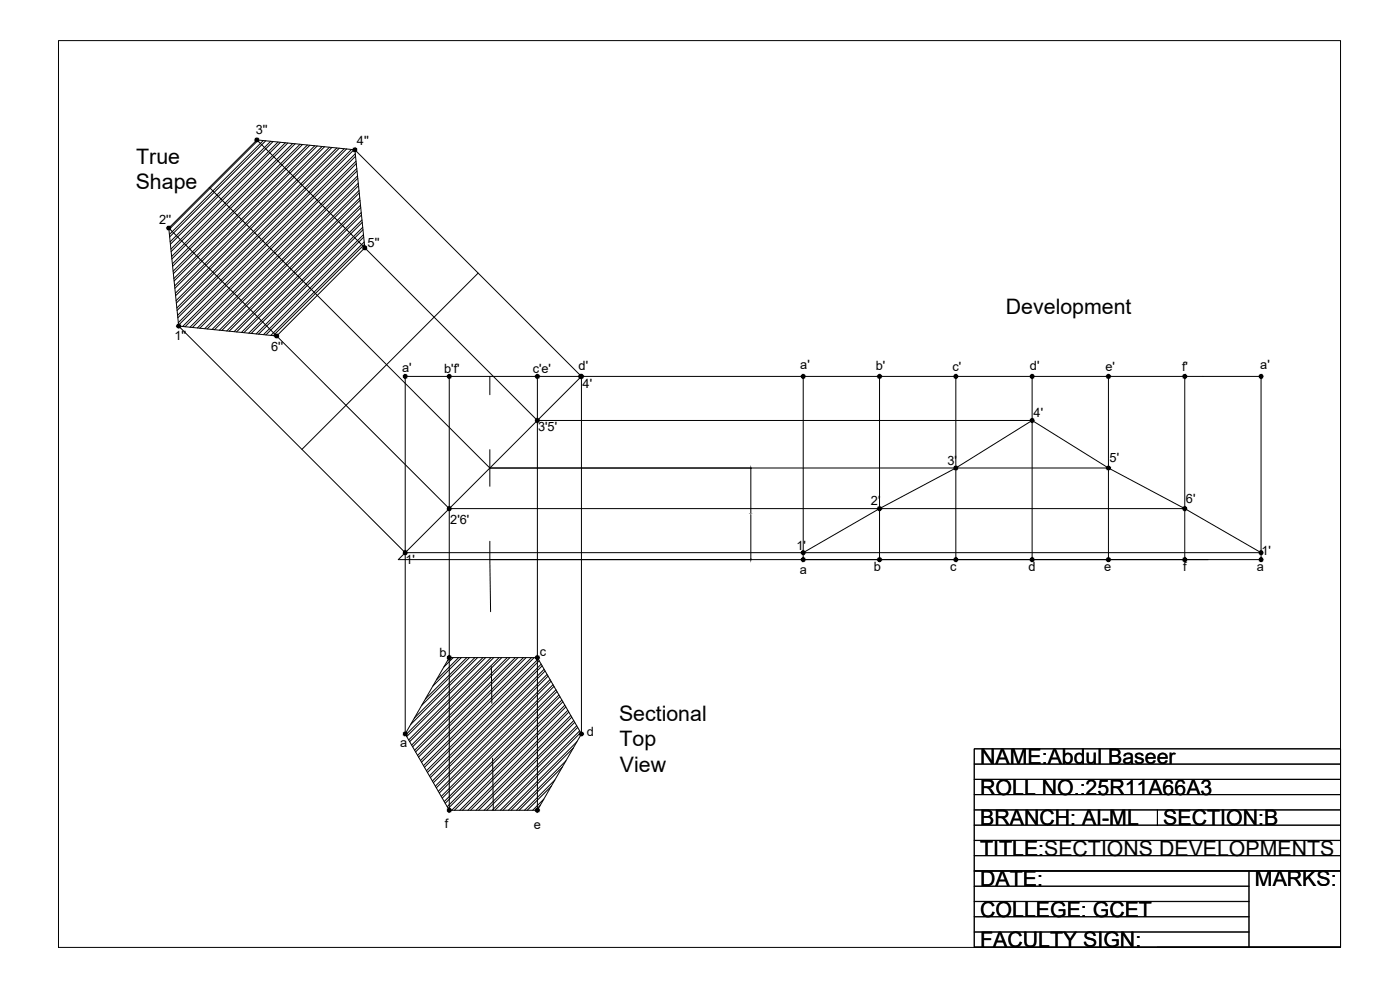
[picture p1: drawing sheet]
<svg xmlns="http://www.w3.org/2000/svg" width="420mm" height="297mm" viewBox="0 0 420 297" stroke-linecap="round" stroke-linejoin="round" font-family="sans-serif">
<!-- layer: 0 -->
<g fill="none" stroke="#000" stroke-width=".3">
<path d="M17.6 12.2h384.7v272.1h-384.7zM62.8 56.2l84.2 84.2h185.7M77.1 42l84.2 84.2h148.5M77.5 42l-26.8 26.9M79 42.2l-28.2 28.2M79.8 42.2l-28.9 28.9M81.2 42.4l-30.1 30.2M82 42.5l-30.9 30.8M83.4 42.6l-32.1 32.2M84.2 42.7l-32.8 32.8M85.6 42.8l-34.1 34.2M86.4 42.9l-34.8 34.8"/>
<path d="M87.8 43.1l-36.1 36.1M88.6 43.1l-36.8 36.8M90.1 43.3l-38.1 38.1M90.8 43.4l-38.8 38.7M92.3 43.5l-40.1 40.1M93 43.6l-40.8 40.7M94.5 43.7l-42.1 42.1M95.2 43.8l-42.7 42.7M96.7 44l-44.1 44M97.4 44l-44.7 44.7M98.9 44.2l-46.1 46M99.6 44.3l-46.7 46.6"/>
<path d="M101.1 44.4l-48 48M101.8 44.5l-48.7 48.6M103.3 44.6l-50 50M104 44.7l-50.6 50.6M105.5 44.8l-52 52M106.2 44.9l-52.6 52.7M106.3 44.8l68.2 68.1M106.6 46.1l-51.8 51.9M106.7 46.9l-51.2 51.1M106.9 48.3l-49.9 49.9M106.9 49.1l-49.2 49.2M107.1 50.5l-47.9 47.9"/>
<path d="M107.2 51.3l-47.2 47.2M107.3 52.8l-45.9 45.8M107.4 53.5l-45.2 45.2M107.5 55l-43.9 43.9M107.6 55.7l-43.2 43.2M107.7 57.2l-41.9 41.9M107.8 57.9l-41.2 41.2M108 59.4l-40 39.9M50.6 68.4l26.5-26.4 29.4 3 3 29.4-26.5 26.4-29.4-3zM50.6 68.4l84.2 84.2h220.8M108 60.1l-39.2 39.3M108.2 61.6l-38 37.9"/>
<path d="M108.3 62.3l-37.3 37.3M108.4 63.8l-35.9 35.9M108.5 64.5l-35.3 35.3M108.6 66l-33.9 34M108.7 66.7l-33.3 33.3M108.9 68.2l-32 32M108.9 68.9l-31.3 31.4M109.1 70.4l-30 30M109.2 71.1l-29.4 29.4M109.3 72.6l-28 28M109.4 73.3l-27.4 27.4M53.5 97.7l68.1 68.1h256.9l-22.9-13.2-22.9-12.2-22.9-14.2-22.9 14.2-22.9 12.2-22.9 13.2"/>
<path d="M143.5 81.9l-52.9 52.9M134.8 112.9v130.2M161.3 112.9v130.2M174.5 112.9h204v55h-137.4v-55M174.5 112.9l-55 55h243.1M264 112.9v55M286.9 112.9v55M309.8 112.9v55M332.7 112.9v55M355.6 112.9v55M147.1 140.4h78.4M225.3 140.6v13.3"/>
<path d="M225.3 154.4v13.3M134.8 197.3h26.5l13.2 22.9-13.2 22.9h-26.5l-13.2-22.9zM135.2 197.3l-.9 .9M136 197.3l-2.8 2.8M137.6 197.3l-6.6 6.7M138.5 197.3l-8.6 8.6M140.1 197.3l-12.4 12.4M140.9 197.3l-14.3 14.3M142.5 197.3l-18.2 18.2M143.3 197.3l-20.1 20.1M144.9 197.3l-23.1 23.2M145.7 197.3l-23.6 23.7"/>
<path d="M147.4 197.3l-24.8 24.7M148.2 197.3l-25.3 25.2M149.8 197.3l-26.3 26.3M150.6 197.3l-26.8 26.8M152.2 197.3l-27.8 27.8M153 197.3l-28.3 28.3M154.7 197.3l-29.4 29.3M155.5 197.3l-29.9 29.9M157.1 197.3l-30.9 30.9M157.9 197.3l-31.4 31.4M159.5 197.3l-32.4 32.4M160.3 197.3l-32.9 32.9"/>
<path d="M161.5 197.7l-33.5 33.6M161.8 198.3l-33.5 33.5M162.4 199.3l-33.5 33.5M162.7 199.8l-33.5 33.5M163.3 200.8l-33.5 33.5M163.6 201.3l-33.5 33.6M164.2 202.4l-33.6 33.5M164.5 202.9l-33.6 33.5M165.1 203.9l-33.6 33.5M165.4 204.4l-33.6 33.5M166 205.4l-33.6 33.6M166.3 205.9l-33.6 33.6"/>
<path d="M166.9 207l-33.6 33.5M167.1 207.5l-33.5 33.5M167.7 208.5l-33.5 33.5M168 209l-33.5 33.6M168.6 210.1l-33 33M168.9 210.6l-32.5 32.5M169.5 211.6l-31.5 31.5M169.8 212.1l-31 31M170.4 213.1l-30 30M170.7 213.6l-29.5 29.5M171.3 214.7l-28.4 28.4M171.6 215.2l-27.9 27.9"/>
<path d="M172.2 216.2l-26.9 26.9M172.5 216.7l-26.4 26.4M173.1 217.8l-25.4 25.3M173.4 218.3l-24.9 24.8M174 219.3l-23.9 23.8M174.3 219.8l-23.4 23.3M121.6 220.2v-107.3h52.9v107.3M163.2 239.8l-3.3 3.3M165.4 235.9l-7.2 7.2M166.5 234l-9.1 9.1M168.7 230.2l-12.9 12.9M169.8 228.3l-14.8 14.8"/>
<path d="M172.1 224.4l-18.7 18.7M173.2 222.5l-20.6 20.6M292.4 238.5h109.9M292.4 233.9h109.9M292.4 229.3h109.9M292.4 238.4h109.9M292.4 233.8h109.9M292.4 229.2h109.9M162.1 241.7l-1.4 1.4M292.4 256.8h109.9M292.4 252.2h109.9M292.4 247.6h109.9"/>
<path d="M292.4 243h109.9M292.4 256.7h109.9M292.4 252.1h109.9M292.4 247.5h109.9M347.4 243v4.6M292.4 279.7h82.4M292.4 275.1h82.4M292.4 270.5h82.4M292.4 265.9h82.4M292.4 261.4h109.9M292.4 279.6h82.4M292.4 275h82.4"/>
<path d="M292.4 270.4h82.4M292.4 261.3h109.9M374.8 261.3v23M292.4 284.3h109.9h-109.9v-59.6h109.9v59.6h-54.9M292.4 284.2h109.9h-109.9v-59.6h109.9v59.6h-54.9"/>
</g>
<g fill="#000" stroke="#000" stroke-width=".3">
<path d="M225.3 140.4l.1 .2zM225.3 167.7v.2z"/>
<path d="M76.7 41.8l.4 .2zM76.6 42h.5zM76.7 42.1l.4-.1z"/>
<path d="M76.7 42.2l.4-.2zM77.1 42l-.3 .3zM77.1 42l-.2 .4z"/>
<path d="M76.8 41.6l.3 .4zM76.8 41.6l.3 .4zM76.7 41.7l.4 .3z"/>
<path d="M77.1 42l.1 .4zM77.1 42l.1 .4zM77.1 42l.4 .2z"/>
<path d="M77.2 41.5l-.1 .5zM77.1 41.5v.5zM76.9 41.5l.2 .5z"/>
<path d="M77.1 42l.4 .2zM77.1 42l.4 .1z"/>
<path d="M77.1 42l.4-.2zM77.1 42l.4-.3zM77.4 41.6l-.3 .4z"/>
<path d="M106.1 44.8l.4 .2zM106.1 45h.4zM106.1 45.1l.4-.1z"/>
<path d="M106.1 45.2l.4-.2zM106.5 45l-.3 .3zM106.5 45l-.1 .4z"/>
<path d="M106.2 44.6l.3 .4zM106.1 44.7l.4 .3zM106.1 44.7l.4 .3z"/>
<path d="M106.5 45l.2 .4zM106.5 45l.3 .3zM106.5 45l.3 .3z"/>
<path d="M106.7 44.5l-.2 .5zM106.5 44.5v.5zM106.4 44.5l.1 .5z"/>
<path d="M106.5 45l.4 .1zM106.5 45l.4 .1z"/>
<path d="M106.5 45l.4-.2zM106.5 45l.4-.3zM106.8 44.6l-.3 .4z"/>
<path d="M50.2 68.3v.1h.4zM50.2 68.4h.4zM50.2 68.6l.4-.2z"/>
<path d="M50.3 68.7l.3-.3zM50.6 68.4l-.2 .4zM50.6 68.4l-.1 .5z"/>
<path d="M50.4 68.1l.2 .3zM50.4 68.1l.2 .3zM50.3 68.1l.3 .3z"/>
<path d="M50.6 68.4l.2 .5zM50.6 68.4l.3 .4zM50.6 68.4l.3 .4z"/>
<path d="M50.8 68l-.2 .4zM50.6 68v.4zM50.5 68l.1 .4z"/>
<path d="M50.6 68.4l.4 .3zM50.6 68.4l.5 .2z"/>
<path d="M50.6 68.4l.5-.1zM50.6 68.4l.4-.3zM50.9 68.1l-.3 .3z"/>
<path d="M109 74.2l.5 .2zM109 74.4h.5zM109 74.5l.5-.1z"/>
<path d="M109.1 74.6l.4-.2zM109.5 74.4l-.2 .4zM109.5 74.4v.4z"/>
<path d="M109.2 74l.3 .4zM109.2 74l.3 .4zM109.1 74.1l.4 .3z"/>
<path d="M109.5 74.4v.4zM109.5 74.4l.1 .4zM109.5 74.4l.4 .2z"/>
<path d="M109.6 73.9l-.1 .5zM109.5 73.9v.5zM109.3 73.9l.2 .5z"/>
<path d="M109.5 74.4l.4 .2zM109.5 74.4l.4 .1z"/>
<path d="M109.5 74.4l.4-.2zM109.5 74.4l.4-.3zM109.7 74l-.2 .4z"/>
<path d="M53.2 97.7l.4 .1zM53.2 97.8h.4zM53.2 98l.4-.2z"/>
<path d="M53.3 98.1l.3-.3zM53.6 97.8l-.1 .5zM53.6 97.8l-.1 .5z"/>
<path d="M53.3 97.5l.3 .3zM53.3 97.5l.3 .3zM53.3 97.6l.3 .2z"/>
<path d="M53.6 97.8v.5zM53.6 97.8l.2 .5zM53.6 97.8l.4 .3z"/>
<path d="M53.8 97.4l-.2 .4zM53.6 97.4v.4zM53.5 97.4l.1 .4z"/>
<path d="M53.6 97.8l.4 .3zM53.6 97.8l.5 .2z"/>
<path d="M53.6 97.8l.5-.1zM53.6 97.8l.4-.2zM53.9 97.5l-.3 .3z"/>
<path d="M82.6 100.7l.4 .1zM82.6 100.8h.4zM82.6 101l.4-.2z"/>
<path d="M82.7 101.1l.3-.3zM83 100.8l-.2 .4zM83 100.8v.5z"/>
<path d="M82.8 100.4l.2 .4zM82.8 100.4l.2 .4zM82.7 100.5l.3 .3z"/>
<path d="M83 100.8v.5zM83 100.8l.3 .4zM83 100.8l.3 .4z"/>
<path d="M83.2 100.4l-.2 .4zM83 100.4v.4zM82.9 100.4l.1 .4z"/>
<path d="M83 100.8l.4 .3zM83 100.8l.5 .2z"/>
<path d="M83 100.8l.5-.1zM83 100.8l.5-.1zM83.3 100.4l-.3 .4z"/>
<path d="M121.2 112.8l.4 .1zM121.1 112.9h.5zM121.2 113.1l.4-.2z"/>
<path d="M121.2 113.2l.4-.3zM121.6 112.9l-.3 .4zM121.6 112.9l-.1 .5z"/>
<path d="M121.3 112.6l.3 .3zM121.3 112.6l.3 .3zM121.2 112.7l.4 .2z"/>
<path d="M121.6 112.9l.1 .5zM121.6 112.9l.1 .5zM121.6 112.9l.3 .4z"/>
<path d="M121.7 112.5l-.1 .4zM121.6 112.5v.4zM121.5 112.5l.1 .4z"/>
<path d="M121.6 112.9l.4 .2zM121.6 112.9l.4 .2z"/>
<path d="M121.6 112.9l.4-.1zM121.6 112.9l.4-.2zM121.9 112.6l-.3 .3z"/>
<path d="M134.4 112.8l.4 .1zM134.4 112.9h.4zM134.4 113.1l.4-.2z"/>
<path d="M134.5 113.2l.3-.3zM134.8 112.9l-.1 .5zM134.8 112.9l-.1 .5z"/>
<path d="M134.6 112.6l.2 .3zM134.5 112.7l.3 .2zM134.5 112.7l.3 .2z"/>
<path d="M134.8 112.9l.2 .5zM134.8 112.9l.2 .5zM134.8 112.9l.3 .4z"/>
<path d="M135 112.5l-.2 .4zM134.8 112.5v.4zM134.7 112.5l.1 .4z"/>
<path d="M134.8 112.9l.5 .2zM134.8 112.9l.5 .2z"/>
<path d="M134.8 112.9l.5-.1zM134.8 112.9l.4-.2zM135.1 112.6l-.3 .3z"/>
<path d="M160.8 112.8l.5 .1zM160.8 112.9h.5zM160.8 113.1l.5-.2z"/>
<path d="M160.9 113.2l.4-.3zM161.3 112.9l-.3 .4zM161.3 112.9l-.2 .5z"/>
<path d="M161 112.6l.3 .3zM161 112.6l.3 .3zM160.9 112.7l.4 .2z"/>
<path d="M161.3 112.9l.1 .5zM161.3 112.9l.1 .5zM161.3 112.9l.2 .4z"/>
<path d="M161.4 112.5l-.1 .4zM161.3 112.5v.4zM161.1 112.5l.2 .4z"/>
<path d="M161.3 112.9l.3 .3zM161.3 112.9l.4 .2z"/>
<path d="M161.3 112.9l.4-.1zM161.3 112.9l.3-.2zM161.5 112.6l-.2 .3z"/>
<path d="M173.8 112.8l.5 .1zM173.8 112.9h.5zM173.8 113.1l.5-.2z"/>
<path d="M173.9 113.2l.4-.3zM174.3 112.9l-.3 .4zM174.3 112.9l-.2 .5z"/>
<path d="M174.1 112.8l.4 .1zM174 112.9h.5zM174.1 113.1l.4-.2z"/>
<path d="M174.1 113.2l.4-.3zM174.5 112.9l-.1 .5zM174.5 112.9l-.1 .5z"/>
<path d="M174 112.6l.3 .3zM174 112.6l.3 .3zM173.9 112.7l.4 .2z"/>
<path d="M174.3 112.9l.1 .5zM174.3 112.9l.1 .5zM174.3 112.9l.3 .3z"/>
<path d="M174.2 112.6l.3 .3zM174.1 112.7l.4 .2zM174.1 112.7l.4 .2z"/>
<path d="M174.5 112.9l.1 .5zM174.5 112.9l.3 .4zM174.5 112.9l.3 .4z"/>
<path d="M174.4 112.5l-.1 .4zM174.3 112.5v.4zM174.1 112.5l.2 .4z"/>
<path d="M174.3 112.9l.4 .2zM174.3 112.9l.4 .2z"/>
<path d="M174.3 112.9l.4-.1zM174.3 112.9l.3-.2zM174.5 112.6l-.2 .3z"/>
<path d="M174.6 112.5l-.1 .4zM174.5 112.5v.4zM174.4 112.5l.1 .4z"/>
<path d="M174.5 112.9l.4 .2zM174.5 112.9h.5z"/>
<path d="M174.5 112.9h.5zM174.5 112.9l.4-.2zM174.8 112.6l-.3 .3z"/>
<path d="M240.6 112.8l.5 .1zM240.6 112.9h.5zM240.6 113.1l.5-.2z"/>
<path d="M240.7 113.2l.4-.3zM241.1 112.9l-.2 .5zM241.1 112.9l-.2 .5z"/>
<path d="M240.8 112.6l.3 .3zM240.7 112.7l.4 .2zM240.7 112.7l.4 .2z"/>
<path d="M241.1 112.9l.1 .5zM241.1 112.9l.1 .5zM241.1 112.9l.2 .4z"/>
<path d="M241.2 112.5l-.1 .4zM241.1 112.5v.4zM240.9 112.5l.2 .4z"/>
<path d="M241.1 112.9l.4 .2zM241.1 112.9l.4 .2z"/>
<path d="M241.1 112.9l.4-.1zM241.1 112.9l.3-.2zM241.3 112.6l-.2 .3z"/>
<path d="M263.5 112.8l.5 .1zM263.5 112.9h.5zM263.5 113.1l.5-.2z"/>
<path d="M263.6 113.2l.4-.3zM264 112.9l-.3 .4zM264 112.9l-.2 .5z"/>
<path d="M263.7 112.6l.3 .3zM263.6 112.7l.4 .2zM263.6 112.7l.4 .2z"/>
<path d="M264 112.9l.1 .5zM264 112.9l.1 .5zM264 112.9l.2 .4z"/>
<path d="M264.1 112.5l-.1 .4zM264 112.5v.4zM263.8 112.5l.2 .4z"/>
<path d="M264 112.9l.3 .3zM264 112.9l.4 .2z"/>
<path d="M264 112.9l.4-.1zM264 112.9l.3-.2zM264.2 112.6l-.2 .3z"/>
<path d="M286.4 112.8l.5 .1zM286.4 112.9h.5zM286.4 113.1l.5-.2z"/>
<path d="M286.5 113.2l.4-.3zM286.9 112.9l-.3 .4zM286.9 112.9l-.2 .5z"/>
<path d="M286.6 112.6l.3 .3zM286.5 112.7l.4 .2zM286.5 112.7l.4 .2z"/>
<path d="M286.9 112.9l.1 .5zM286.9 112.9l.1 .5zM286.9 112.9l.2 .4z"/>
<path d="M287 112.5l-.1 .4zM286.9 112.5v.4zM286.7 112.5l.2 .4z"/>
<path d="M286.9 112.9l.4 .2zM286.9 112.9l.4 .2z"/>
<path d="M286.9 112.9l.4-.1zM286.9 112.9l.3-.2zM287.1 112.6l-.2 .3z"/>
<path d="M309.3 112.8l.5 .1zM309.3 112.9h.5zM309.3 113.1l.5-.2z"/>
<path d="M309.4 113.2l.4-.3zM309.8 112.9l-.3 .4zM309.8 112.9l-.2 .5z"/>
<path d="M309.5 112.6l.3 .3zM309.4 112.7l.4 .2zM309.4 112.7l.4 .2z"/>
<path d="M309.8 112.9l.1 .5zM309.8 112.9l.2 .4zM309.8 112.9l.2 .4z"/>
<path d="M309.9 112.5l-.1 .4 .2-.3zM309.8 112.5v.4zM309.6 112.5l.2 .4z"/>
<path d="M309.8 112.9l.4 .2zM309.8 112.9l.4 .2z"/>
<path d="M309.8 112.9l.4-.1zM309.8 112.9l.3-.2zM310 112.6l-.2 .3z"/>
<path d="M332.2 112.8l.5 .1zM332.2 112.9h.5zM332.2 113.1l.5-.2z"/>
<path d="M332.3 113.2l.4-.3zM332.7 112.9l-.2 .5zM332.7 112.9l-.2 .5z"/>
<path d="M332.4 112.6l.3 .3zM332.3 112.7l.4 .2zM332.3 112.7l.4 .2z"/>
<path d="M332.7 112.9l.1 .5zM332.7 112.9l.2 .4zM332.7 112.9l.2 .4z"/>
<path d="M332.8 112.5l-.1 .4zM332.7 112.5v.4zM332.5 112.5l.2 .4z"/>
<path d="M332.7 112.9l.4 .2zM332.7 112.9l.4 .2z"/>
<path d="M332.7 112.9l.4-.1zM332.7 112.9l.3-.2zM332.9 112.6l-.2 .3z"/>
<path d="M355.1 112.8l.5 .1zM355.1 112.9h.5zM355.1 113.1l.5-.2z"/>
<path d="M355.2 113.2l.4-.3zM355.6 112.9l-.2 .5zM355.6 112.9l-.2 .5z"/>
<path d="M355.3 112.6l.3 .3zM355.2 112.7l.4 .2zM355.2 112.7l.4 .2z"/>
<path d="M355.6 112.9l.1 .5zM355.6 112.9l.2 .4zM355.6 112.9l.2 .4z"/>
<path d="M355.7 112.5l-.1 .4zM355.6 112.5v.4zM355.4 112.5l.2 .4z"/>
<path d="M355.6 112.9l.4 .2zM355.6 112.9l.4 .2z"/>
<path d="M355.6 112.9l.4-.1zM355.6 112.9l.3-.2zM355.8 112.6l-.2 .3z"/>
<path d="M378 112.8l.5 .1zM378 112.9h.5zM378 113.1l.5-.2z"/>
<path d="M378.1 113.2l.4-.3zM378.5 112.9l-.2 .5zM378.5 112.9l-.2 .5z"/>
<path d="M378.2 112.6l.3 .3zM378.1 112.7l.4 .2zM378.1 112.7l.4 .2z"/>
<path d="M378.5 112.9l.1 .5zM378.5 112.9l.2 .4zM378.5 112.9l.2 .4z"/>
<path d="M378.6 112.5l-.1 .4zM378.5 112.5v.4zM378.3 112.5l.2 .4z"/>
<path d="M378.5 112.9l.4 .2zM378.5 112.9h.4z"/>
<path d="M378.5 112.9h.4zM378.5 112.9l.3-.2zM378.7 112.6l-.2 .3z"/>
<path d="M160.8 126l.5 .2zM160.8 126.2h.5zM160.8 126.3l.5-.1z"/>
<path d="M160.9 126.4l.4-.2zM161.3 126.2l-.3 .3zM161.3 126.2v.4z"/>
<path d="M161 125.8l.3 .4zM161 125.8l.3 .4zM160.9 125.9l.4 .3z"/>
<path d="M161.3 126.2v.4zM161.3 126.2l.1 .4zM161.3 126.2l.3 .2z"/>
<path d="M161.4 125.7l-.1 .5zM161.3 125.7v.5zM161.1 125.7l.2 .5z"/>
<path d="M161.3 126.2l.3 .2zM161.3 126.2l.4 .1z"/>
<path d="M161.3 126.2l.4-.2zM161.3 126.2l.3-.3zM161.5 125.8l-.2 .4z"/>
<path d="M286.6 140.1l.3 .3zM286.5 140.1l.4 .3zM286.5 140.1l.4 .3z"/>
<path d="M309.3 126l.5 .2zM309.3 126.2h.5zM309.3 126.3l.5-.1z"/>
<path d="M309.4 126.4l.4-.2zM309.8 126.2l-.3 .3zM309.8 126.2v.4z"/>
<path d="M309.5 125.8l.3 .4zM309.5 125.8l.3 .4zM309.4 125.9l.4 .3z"/>
<path d="M309.8 126.2v.4zM309.8 126.2l.2 .3zM309.8 126.2l.2 .3z"/>
<path d="M309.9 125.7l-.1 .5 .2-.4zM309.8 125.7v.5zM309.6 125.7l.2 .5z"/>
<path d="M309.8 126.2l.3 .2zM309.8 126.2l.4 .1z"/>
<path d="M309.8 126.2l.4-.2zM309.8 126.2l.4-.2zM310 125.8l-.2 .4z"/>
<path d="M332.4 140.1l.3 .3zM332.3 140.1l.4 .3zM332.3 140.1l.4 .3z"/>
<path d="M134.4 152.5l.4 .1zM134.4 152.6h.4zM134.4 152.7l.1 .2 .3-.3z"/>
<path d="M134.5 152.9l.3-.3zM134.8 152.6l-.2 .4zM134.8 152.6l-.1 .4z"/>
<path d="M134.6 152.2l.2 .4zM134.6 152.2l.2 .4zM134.5 152.3l.3 .3z"/>
<path d="M134.8 152.6l.2 .4zM134.8 152.6l.3 .4zM134.8 152.6l.4 .3z"/>
<path d="M135 152.2l-.2 .4zM134.8 152.1v.5zM134.7 152.2l.1 .4z"/>
<path d="M134.8 152.6l.4 .3zM134.8 152.6l.5 .1z"/>
<path d="M134.8 152.6l.5-.1zM134.8 152.6l.5-.1zM135.1 152.2l-.3 .4z"/>
<path d="M263.5 152.5l.5 .1zM263.5 152.6h.5zM263.5 152.7l.1 .2 .4-.3z"/>
<path d="M263.6 152.9l.4-.3zM264 152.6l-.3 .4zM264 152.6l-.2 .4z"/>
<path d="M263.7 152.2l.3 .4zM263.7 152.2l.3 .4zM263.6 152.3l.4 .3z"/>
<path d="M264 152.6l.1 .4zM264 152.6l.2 .4zM264 152.6l.3 .3z"/>
<path d="M264.1 152.2l-.1 .4zM264 152.1v.5zM263.8 152.2l.2 .4z"/>
<path d="M264 152.6l.3 .3zM264 152.6l.4 .1z"/>
<path d="M264 152.6l.4-.1zM264 152.6l.3-.3zM264.2 152.2l-.2 .4z"/>
<path d="M286.4 140.3l.5 .1zM286.4 140.4h.5zM286.4 140.6l.5-.2z"/>
<path d="M286.5 140.7l.4-.3zM286.9 140.4l-.3 .4zM286.9 140.4l-.2 .5z"/>
<path d="M286.9 140.4l.1 .5zM286.9 140.4l.1 .5zM286.9 140.4l.2 .4z"/>
<path d="M287 140l-.1 .4zM286.9 140v.4zM286.7 140l.2 .4z"/>
<path d="M286.9 140.4l.4 .2zM286.9 140.4l.4 .2z"/>
<path d="M286.9 140.4l.4-.1zM286.9 140.4l.3-.3zM287.1 140.1l-.2 .3z"/>
<path d="M332.2 140.3l.5 .1zM332.2 140.4h.5zM332.2 140.6l.5-.2z"/>
<path d="M332.3 140.7l.4-.3zM332.7 140.4l-.2 .5zM332.7 140.4l-.2 .5z"/>
<path d="M332.7 140.4l.1 .5zM332.7 140.4l.2 .4zM332.7 140.4l.2 .4z"/>
<path d="M332.8 140l-.1 .4zM332.7 140v.4zM332.5 140l.2 .4z"/>
<path d="M332.7 140.4l.3 .3zM332.7 140.4l.4 .2z"/>
<path d="M332.7 140.4l.4-.1zM332.7 140.4l.3-.3zM332.9 140.1l-.2 .3z"/>
<path d="M355.1 152.5l.5 .1zM355.1 152.6h.5zM355.1 152.7l.1 .2 .4-.3z"/>
<path d="M355.2 152.9l.4-.3zM355.6 152.6l-.2 .4zM355.6 152.6l-.2 .4z"/>
<path d="M355.3 152.2l.3 .4zM355.3 152.2l.3 .4zM355.2 152.3l.4 .3z"/>
<path d="M355.6 152.6l.1 .4zM355.6 152.6l.2 .4zM355.6 152.6l.3 .3z"/>
<path d="M355.7 152.2l-.1 .4zM355.6 152.1v.5zM355.4 152.2l.2 .4z"/>
<path d="M355.6 152.6l.3 .3zM355.6 152.6l.4 .1z"/>
<path d="M355.6 152.6l.4-.1zM355.6 152.6l.3-.3zM355.8 152.2l-.2 .4z"/>
<path d="M121.2 165.7l.4 .1zM121.1 165.8h.5zM121.2 166l.4-.2z"/>
<path d="M121.2 166.1l.4-.3zM121.6 165.8l-.3 .4zM121.6 165.8l-.1 .5z"/>
<path d="M121.3 165.5l.3 .3zM121.3 165.5l.3 .3zM121.2 165.6l.4 .2z"/>
<path d="M121.6 165.8v.5zM121.6 165.8l.1 .5zM121.6 165.8l.3 .4z"/>
<path d="M121.7 165.4l-.1 .4zM121.6 165.4v.4zM121.5 165.4l.1 .4z"/>
<path d="M121.6 165.8l.4 .3zM121.6 165.8l.4 .2z"/>
<path d="M121.6 165.8l.4-.1zM121.6 165.8l.4-.2zM121.9 165.5l-.3 .3z"/>
<path d="M240.6 167.8l.5 .1zM240.6 167.9h.5zM240.6 168l.5-.1z"/>
<path d="M240.6 165.7l.5 .1zM240.6 165.8h.5zM240.6 166l.5-.2z"/>
<path d="M240.7 168.2l.4-.3zM241.1 167.9l-.3 .4zM241.1 167.9l-.2 .4z"/>
<path d="M240.7 166.1l.4-.3zM241.1 165.8l-.2 .5zM241.1 165.8v.5z"/>
<path d="M240.8 167.5l.3 .4zM240.7 167.6l.4 .3zM240.7 167.6l.4 .3z"/>
<path d="M240.8 165.5l.3 .3zM240.8 165.5l.3 .3zM240.7 165.6l.4 .2z"/>
<path d="M241.1 167.9l.1 .4zM241.1 167.9l.2 .4zM241.1 167.9l.2 .4z"/>
<path d="M241.1 165.8v.5zM241.1 165.8l.1 .5zM241.1 165.8l.2 .4z"/>
<path d="M241.2 167.5l-.1 .4zM241.1 167.4v.5zM240.9 167.5l.2 .4z"/>
<path d="M241.2 165.4l-.1 .4zM241.1 165.4v.4zM240.9 165.4l.2 .4z"/>
<path d="M241.1 167.9l.4 .1zM241.1 167.9l.4 .1z"/>
<path d="M241.1 165.8l.3 .3zM241.1 165.8l.4 .2z"/>
<path d="M241.1 167.9l.4-.1zM241.1 167.9l.3-.3zM241.3 167.5l-.2 .4z"/>
<path d="M241.1 165.8l.4-.1zM241.1 165.8l.4-.1zM241.3 165.5l-.2 .3z"/>
<path d="M263.5 167.8l.5 .1zM263.5 167.9h.5zM263.5 168l.5-.1z"/>
<path d="M263.6 168.2l.4-.3zM264 167.9l-.3 .4zM264 167.9l-.2 .4z"/>
<path d="M263.7 167.5l.3 .4zM263.6 167.6l.4 .3zM263.6 167.6l.4 .3z"/>
<path d="M264 167.9l.1 .4zM264 167.9l.2 .4zM264 167.9l.2 .4z"/>
<path d="M264.1 167.5l-.1 .4zM264 167.4v.5zM263.8 167.5l.2 .4z"/>
<path d="M264 167.9l.3 .3zM264 167.9l.4 .1z"/>
<path d="M264 167.9l.4-.1zM264 167.9l.3-.3zM264.2 167.5l-.2 .4z"/>
<path d="M286.4 167.8l.5 .1zM286.4 167.9h.5zM286.4 168l.5-.1z"/>
<path d="M286.5 168.2l.4-.3zM286.9 167.9l-.3 .4zM286.9 167.9l-.2 .4z"/>
<path d="M286.6 167.5l.3 .4zM286.5 167.6l.4 .3zM286.5 167.6l.4 .3z"/>
<path d="M286.9 167.9l.1 .4zM286.9 167.9l.2 .4zM286.9 167.9l.2 .4z"/>
<path d="M287 167.5l-.1 .4zM286.9 167.4v.5zM286.7 167.5l.2 .4z"/>
<path d="M286.9 167.9l.4 .1zM286.9 167.9l.4 .1z"/>
<path d="M286.9 167.9l.4-.1zM286.9 167.9l.3-.3zM287.1 167.5l-.2 .4z"/>
<path d="M309.3 167.8l.5 .1zM309.3 167.9h.5zM309.3 168l.5-.1z"/>
<path d="M309.4 168.2l.4-.3zM309.8 167.9l-.3 .4zM309.8 167.9l-.2 .4z"/>
<path d="M309.5 167.5l.3 .4zM309.4 167.6l.4 .3zM309.4 167.6l.4 .3z"/>
<path d="M309.8 167.9l.1 .4zM309.8 167.9l.2 .4zM309.8 167.9l.2 .4z"/>
<path d="M309.9 167.5l-.1 .4 .2-.4zM309.8 167.4v.5zM309.6 167.5l.2 .4z"/>
<path d="M309.8 167.9l.4 .1zM309.8 167.9l.4 .1z"/>
<path d="M309.8 167.9l.4-.1zM309.8 167.9l.3-.3zM310 167.5l-.2 .4z"/>
<path d="M332.2 167.8l.5 .1zM332.2 167.9h.5zM332.2 168l.5-.1z"/>
<path d="M332.3 168.2l.4-.3zM332.7 167.9l-.2 .4zM332.7 167.9l-.2 .4z"/>
<path d="M332.4 167.5l.3 .4zM332.3 167.6l.4 .3zM332.3 167.6l.4 .3z"/>
<path d="M332.7 167.9l.1 .4zM332.7 167.9l.2 .4zM332.7 167.9l.2 .4z"/>
<path d="M332.8 167.5l-.1 .4zM332.7 167.4v.5zM332.5 167.5l.2 .4z"/>
<path d="M332.7 167.9l.3 .3zM332.7 167.9l.4 .1z"/>
<path d="M332.7 167.9l.4-.1zM332.7 167.9l.3-.3zM332.9 167.5l-.2 .4z"/>
<path d="M355.1 167.8l.5 .1zM355.1 167.9h.5zM355.1 168l.5-.1z"/>
<path d="M355.2 168.2l.4-.3zM355.6 167.9l-.2 .4zM355.6 167.9l-.2 .4z"/>
<path d="M355.3 167.5l.3 .4zM355.2 167.6l.4 .3zM355.2 167.6l.4 .3z"/>
<path d="M355.6 167.9l.1 .4zM355.6 167.9l.2 .4zM355.6 167.9l.2 .4z"/>
<path d="M355.7 167.5l-.1 .4zM355.6 167.4v.5zM355.4 167.5l.2 .4z"/>
<path d="M355.6 167.9l.3 .3zM355.6 167.9l.4 .1z"/>
<path d="M355.6 167.9l.4-.1zM355.6 167.9l.3-.3zM355.8 167.5l-.2 .4z"/>
<path d="M378 167.8l.5 .1zM378 167.9h.5zM378 168l.5-.1z"/>
<path d="M378 165.7l.5 .1zM378 165.8h.5zM378 166l.5-.2z"/>
<path d="M378.1 168.2l.4-.3zM378.5 167.9l-.2 .4zM378.5 167.9l-.2 .4z"/>
<path d="M378.1 166.1l.4-.3zM378.5 165.8l-.2 .5zM378.5 165.8v.5z"/>
<path d="M378.2 167.5l.3 .4zM378.1 167.6l.4 .3zM378.1 167.6l.4 .3z"/>
<path d="M378.2 165.5l.3 .3zM378.2 165.5l.3 .3zM378.1 165.6l.4 .2z"/>
<path d="M378.5 167.9l.1 .4zM378.5 167.9l.2 .4zM378.5 167.9l.2 .4z"/>
<path d="M378.5 165.8l.1 .5zM378.5 165.8l.2 .4zM378.5 165.8l.2 .4z"/>
<path d="M378.6 167.5l-.1 .4zM378.5 167.4v.5zM378.3 167.5l.2 .4z"/>
<path d="M378.6 165.4l-.1 .4zM378.5 165.4v.4zM378.3 165.4l.2 .4z"/>
<path d="M378.5 167.9l.3 .3zM378.5 167.9h.4z"/>
<path d="M378.5 165.8l.3 .3zM378.5 165.8h.4z"/>
<path d="M378.5 167.9h.4zM378.5 167.9l.3-.3zM378.7 167.5l-.2 .4z"/>
<path d="M378.5 165.8h.4zM378.5 165.8l.3-.2zM378.7 165.5l-.2 .3z"/>
<path d="M134.4 197.2l.4 .1zM134.4 197.3h.4zM134.4 197.5l.4-.2z"/>
<path d="M134.5 197.6l.3-.3zM134.8 197.3l-.1 .5zM134.8 197.3v.5z"/>
<path d="M134.6 196.9l.2 .4zM134.6 196.9l.2 .4zM134.5 197l.3 .3z"/>
<path d="M134.8 197.3v.5zM134.8 197.3l.2 .5zM134.8 197.3l.4 .3z"/>
<path d="M135 196.9l-.2 .4zM134.8 196.9v.4zM134.7 196.9l.1 .4z"/>
<path d="M134.8 197.3l.4 .3zM134.8 197.3l.5 .2z"/>
<path d="M134.8 197.3l.5-.1zM134.8 197.3l.5-.1zM135.1 196.9l-.3 .4z"/>
<path d="M160.8 197.2l.5 .1zM160.8 197.3h.5zM160.8 197.5l.5-.2z"/>
<path d="M160.9 197.6l.4-.3zM161.3 197.3l-.2 .5-.1-.1zM161.3 197.3v.5z"/>
<path d="M161 196.9l.3 .4zM161 196.9l.3 .4zM160.9 197l.4 .3z"/>
<path d="M161.3 197.3v.5zM161.3 197.3l.1 .5zM161.3 197.3l.3 .3z"/>
<path d="M161.4 196.9l-.1 .4zM161.3 196.9v.4zM161.1 196.9l.2 .4z"/>
<path d="M161.3 197.3l.3 .3zM161.3 197.3l.4 .2z"/>
<path d="M161.3 197.3l.4-.1zM161.3 197.3l.3-.3zM161.5 196.9l-.2 .4z"/>
<path d="M121.3 219.8l.3 .4zM121.3 219.8l.3 .4zM121.2 219.9l.4 .3z"/>
<path d="M121.7 219.8l-.1 .4zM121.6 219.8v.4zM121.5 219.8l.1 .4z"/>
<path d="M174.2 219.8l.3 .4zM174.2 219.8l.3 .4zM174.1 219.9l.4 .3z"/>
<path d="M174.6 219.8l-.1 .4zM174.5 219.8v.4zM174.4 219.8l.1 .4z"/>
<path d="M121.2 220.1l.4 .1zM121.1 220.2h.5zM121.2 220.4l.4-.2z"/>
<path d="M121.2 220.5l.4-.3zM121.6 220.2l-.1 .5zM121.6 220.2l-.1 .5z"/>
<path d="M121.6 220.2v.5zM121.6 220.2l.1 .5zM121.6 220.2l.4 .3z"/>
<path d="M121.6 220.2l.4 .3zM121.6 220.2l.4 .2z"/>
<path d="M121.6 220.2l.4-.1zM121.6 220.2l.4-.1zM121.9 219.8l-.3 .4z"/>
<path d="M174.1 220.1l.4 .1zM174 220.2h.5zM174.1 220.4l.4-.2z"/>
<path d="M174.1 220.5l.4-.3zM174.5 220.2l-.1 .5zM174.5 220.2v.5z"/>
<path d="M174.5 220.2l.1 .5zM174.5 220.2l.1 .5zM174.5 220.2l.3 .4z"/>
<path d="M174.5 220.2l.4 .3zM174.5 220.2h.5z"/>
<path d="M174.5 220.2h.5zM174.5 220.2l.4-.1zM174.8 219.8l-.3 .4z"/>
<path d="M134.4 243l.4 .1zM134.4 243.1h.4zM134.4 243.3l.4-.2z"/>
<path d="M134.5 243.4l.3-.3zM134.8 243.1l-.1 .5zM134.8 243.1v.5z"/>
<path d="M134.6 242.7l.2 .4zM134.6 242.7l.2 .4zM134.5 242.8l.3 .3z"/>
<path d="M134.8 243.1v.5zM134.8 243.1l.2 .5zM134.8 243.1l.4 .3z"/>
<path d="M135 242.7l-.2 .4zM134.8 242.7v.4zM134.7 242.7l.1 .4z"/>
<path d="M134.8 243.1l.4 .3zM134.8 243.1l.5 .2z"/>
<path d="M134.8 243.1l.5-.1zM134.8 243.1l.5-.1zM135.1 242.7l-.3 .4z"/>
<path d="M160.8 243l.5 .1zM160.8 243.1h.5zM160.8 243.3l.5-.2z"/>
<path d="M160.9 243.4l.4-.3zM161.3 243.1l-.2 .5-.1-.1zM161.3 243.1v.5z"/>
<path d="M161 242.7l.3 .4zM161 242.7l.3 .4zM160.9 242.8l.4 .3z"/>
<path d="M161.3 243.1v.5zM161.3 243.1l.1 .5zM161.3 243.1l.3 .3z"/>
<path d="M161.4 242.7l-.1 .4zM161.3 242.7v.4zM161.1 242.7l.2 .4z"/>
<path d="M161.3 243.1l.3 .3zM161.3 243.1l.4 .2z"/>
<path d="M161.3 243.1l.4-.1zM161.3 243.1l.3-.3zM161.5 242.7l-.2 .4z"/>
</g>
<!-- layer: Discontinuos line -->
<path d="M147 112.9v5.5M147 134.9v11M147 162.4l.2 21.1M147.5 200l.1 11M147.8 227.5l.2 15.6" fill="none" stroke="#000" stroke-width=".3"/>
<g font-size="6.4">
<text x="40.9" y="49.1">True</text>
<text x="40.7" y="56.8">Shape</text>
<text x="301.9" y="94.3">Development</text>
<text x="185.8" y="216.3">Sectional</text>
<text x="185.9" y="223.9">Top</text>
<text x="186" y="231.6">View</text>
<text x="294.2" y="229.2">NAME:Abdul Baseer</text>
<text x="294.2" y="238.5">ROLL NO.:25R11A66A3</text>
<text x="294.2" y="247.6">BRANCH: AI-ML</text>
<text x="349.1" y="247.6">SECTION:B</text>
<text x="294.2" y="256.8">TITLE:</text>
<text x="294.2" y="256.7">TITLE:SECTIONS DEVELOPMENTS</text>
<text x="294.2" y="265.9">DATE:</text>
<text x="376.6" y="265.9">MARKS:</text>
<text x="294.2" y="275.1">COLLEGE: GCET</text>
<text x="294.2" y="284.3">FACULTY SIGN:</text>
</g>
<g font-size="3.8">
<text x="76.8" y="40.2">3''</text>
<text x="107.1" y="43.4">4''</text>
<text x="47.8" y="67.3">2''</text>
<text x="110.3" y="74">5''</text>
<text x="52.4" y="102.1">1''</text>
<text x="81.4" y="105.3">6''</text>
<text x="120.7" y="111.6">a'</text>
<text x="133.3" y="111.9">b'f'</text>
<text x="159.9" y="111.9">c'e'</text>
<text x="173.7" y="111.1">d'</text>
<text x="240.2" y="110.6">a'</text>
<text x="262.9" y="111">b'</text>
<text x="285.9" y="111.3">c'</text>
<text x="309.1" y="111">d'</text>
<text x="331.8" y="111.4">e'</text>
<text x="354.7" y="111.4">f'</text>
<text x="378.2" y="110.8">a'</text>
<text x="174.9" y="116.4">4'</text>
<text x="310.2" y="125.2">4'</text>
<text x="161.5" y="129.5">3'5'</text>
<text x="284.3" y="139.4">3'</text>
<text x="333" y="138.8">5'</text>
<text x="261.4" y="151.6">2'</text>
<text x="355.9" y="151">6'</text>
<text x="135.1" y="157.3">2'6'</text>
<text x="239" y="165">1'</text>
<text x="378.6" y="166.7">1'</text>
<text x="121.7" y="169.3">1'</text>
<text x="240.1" y="172.3">a</text>
<text x="262.2" y="171.3">b</text>
<text x="285.1" y="171.3">c</text>
<text x="308.6" y="171.3">d</text>
<text x="331.4" y="171.3">e</text>
<text x="355.1" y="171.4">f</text>
<text x="377.2" y="171.3">a</text>
<text x="131.9" y="197.2">b</text>
<text x="162" y="196.9">c</text>
<text x="176.1" y="220.9">d</text>
<text x="120.1" y="224.2">a</text>
<text x="133.5" y="248.4">f</text>
<text x="160.2" y="248.7">e</text>
</g>
<text font-size=".4" x="224.8" y="154.3">30mm</text>
</svg>
